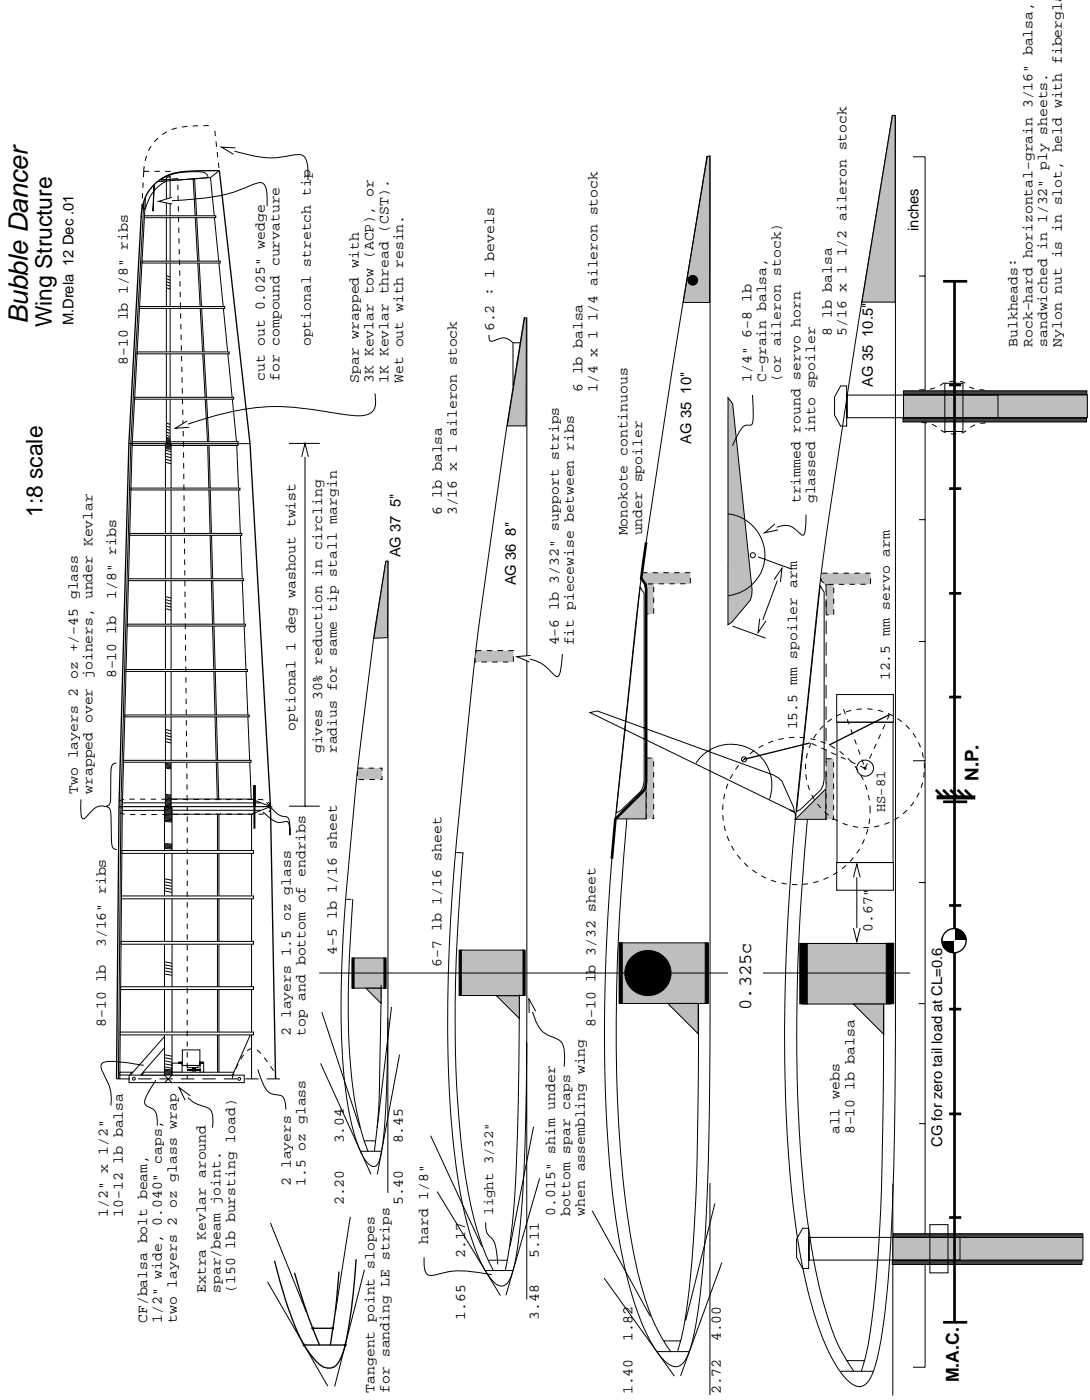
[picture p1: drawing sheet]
<svg xmlns="http://www.w3.org/2000/svg" width="229mm" height="294mm" viewBox="0 0 229 294" stroke-linecap="round" stroke-linejoin="round" font-family="sans-serif">
<path d="M148.3 32.9l.6-.2-.1 30.8h-5.5z" fill-rule="evenodd" fill="#bebebe" stroke="#000" stroke-width=".21"/>
<path d="M34.5 226.5v-57.2h1.6v57.2" fill="none" stroke="#000" stroke-width=".21"/>
<path d="M27.1 225.7h24.1v1.6h-24.1z" fill-rule="evenodd" fill="#fff" stroke="#000" stroke-width=".21"/>
<g fill="none" stroke="#000" stroke-width=".21">
<path d="M34.9 38a8.7 8.7 0 0 0-4.5 6M34.9 37.3l.8-.3v56.1h-.8zM40.5 37.6l.3-.1 3 55.6h-.3zM43.6 37.3l-6.3 .5v-.3l-3.6 .3M43.7 37.3a1.51 1.51 0 0 0-1.8-1.2 12.8 12.8 0 0 0-8.1 1.6l-.1 .1M46 35.8l-1.9 1.5 5.5 55.7 3.2 76.3v57.2M30.2 42.3l-2.8 50.8-2 76.2-.6 57.2M30.5 41.4l-2.8 51.7-2 76.2-.6 57.2M27 93.1h25.4M34.7 93.1h1.2v76.2h-1.2zM34.5 217.6l-7.1 8.1"/>
<circle cx="28.1" cy="226.4" r=".3"/>
<circle cx="50.2" cy="226.5" r=".3"/>
</g>
<path d="M58.7 226.5h-35.7" fill="none" stroke="#000" stroke-width=".21" stroke-dasharray="2.8 1.7" stroke-linecap="butt"/>
<path d="M29.6 45.4l-2.6 47.7-2 76.2-.6 57.2M29.6 45.5a9.3 9.3 0 0 1 9.4-9.5l7-.2 6.4 57.3 4.3 76.2 1.1 57.2M56.8 169.3h-31.8" fill="none" stroke="#000" stroke-width=".28"/>
<g fill="#fff" stroke="#000" stroke-width=".21">
<path d="M25.7 169.3h8.8v.8h-8.9z" fill-rule="evenodd"/>
<path d="M25.7 168.5h9v.8h-9z" fill-rule="evenodd"/>
</g>
<path d="M43.5 93.1h.3l2.1 76.2h-.3z" fill="none" stroke="#000" stroke-width=".21"/>
<path d="M25.1 225.1h2.6l-.5 .6h-2.1z" fill-rule="evenodd" fill="#fff" stroke="#000" stroke-width=".21"/>
<path d="M45.6 169.3h.3v55.8h-.3z" fill="none" stroke="#000" stroke-width=".21"/>
<g fill="#fff" stroke="#000" stroke-width=".21">
<path d="M25.6 178.5h27.6v.6h-27.6z" fill-rule="evenodd"/>
<path d="M25.5 188.1h27.7v.6h-27.7z" fill-rule="evenodd"/>
<path d="M25.4 197.6h27.8v.6h-27.8z" fill-rule="evenodd"/>
<path d="M25.3 207.1h27.9v.6h-27.9z" fill-rule="evenodd"/>
<path d="M25.2 216.6h28v.6h-28z" fill-rule="evenodd"/>
<path d="M35.9 93.1h14v.4h-14z" fill-rule="evenodd"/>
<path d="M35.7 92.7h14.2v.4h-14.2z" fill-rule="evenodd"/>
<path d="M30.3 45.3h15v.4h-15z" fill-rule="evenodd"/>
<path d="M29.8 54.8h16.4v.4h-16.4z" fill-rule="evenodd"/>
<path d="M29.3 64.3h17.8v.4h-17.8z" fill-rule="evenodd"/>
<path d="M28.8 73.9h19.3v.4h-19.4z" fill-rule="evenodd"/>
<path d="M28.3 83.4h20.7v.4h-20.8z" fill-rule="evenodd"/>
<path d="M27.7 92.7h7.2v.4h-7.2z" fill-rule="evenodd"/>
<path d="M27.7 93.1h7v.4h-7z" fill-rule="evenodd"/>
<path d="M27.5 102.5h22.8v.3h-22.8z" fill-rule="evenodd"/>
<path d="M27.2 112h23.5v.4h-23.5z" fill-rule="evenodd"/>
<path d="M27 121.5h24.1v.4h-24.2z" fill-rule="evenodd"/>
<path d="M26.7 131h24.8v.4h-24.8z" fill-rule="evenodd"/>
<path d="M26.4 140.5h25.5v.4h-25.5z" fill-rule="evenodd"/>
<path d="M26.2 150.1h26.1v.4h-26.1z" fill-rule="evenodd"/>
<path d="M25.9 159.6h26.8v.4h-26.8z" fill-rule="evenodd"/>
</g>
<path d="M37.3 37.5l-3.9 .3" fill="none" stroke="#000" stroke-width=".21" stroke-dasharray="1.1 1.1 1.1 1.1" stroke-linecap="butt"/>
<path d="M44.1 37.3l-11 .8" fill="none" stroke="#000" stroke-width=".21"/>
<g fill="#fff" stroke="#000" stroke-width=".21">
<path d="M36.1 169.3h20.6l-3.9 1.6h-16.7z" fill-rule="evenodd"/>
<path d="M35.9 167.7h16.9l3.9 1.6h-20.8z" fill-rule="evenodd"/>
</g>
<path d="M35.9 168.5h18.8M36.1 170.1h18.7M52.5 217.2l-3.7 8.5" fill="none" stroke="#000" stroke-width=".21"/>
<path d="M30.1 36h6.8M30.1 36a9.3 9.3 0 0 1 9.4-9.5l5.4-.1M45.9 35.3l-1-8.9M29.7 43.9l.4-7.9M39.3 226.5v-57.2l-.8-76.2-1.2-55.5" fill="none" stroke="#000" stroke-width=".21" stroke-dasharray="1.1 1.1 1.1 1.1" stroke-linecap="butt"/>
<g fill="#bebebe" stroke="#000" stroke-width=".21">
<path d="M73.9 201.1h7v6.3h-7z" fill-rule="evenodd"/>
<path d="M96.7 199.4h13.2v9.6h-13.2z" fill-rule="evenodd"/>
<path d="M130 197.9h18.4v12.7h-18.4z" fill-rule="evenodd"/>
</g>
<path d="M135.5 159.1h1.6v12.7h-1.6z" fill-rule="evenodd" fill="#bebebe" stroke="#000" stroke-width=".21" stroke-dasharray="1.1 1.1 1.1 1.1" stroke-linecap="butt"/>
<path d="M148.3 32.7l-7.2 44.2-6.3 42.3-1.5 11.9-4.5 44-.8 10-.7 10.8-.4 9.9-.1 10 .1 9 .3 9 .5 8.9 .8 8.3a100.9 100.9 0 0 0 6.6 28 17 17 0 0 0 5.4 7.5 2.18 2.18 0 0 0 3.3-1.1 32.9 32.9 0 0 0 2.7-10.9l.9-8.9 .7-10 .5-12.5 .2-15.3 .1-195.1M109.9 66.6l-3.9 24.9-5.6 40.3-1.6 14.2-3.4 34.8-1.2 17.9-.3 17.1 .4 14.6 .5 6.5 .7 6.3a73 73 0 0 0 5.6 22.2 9.3 9.3 0 0 0 3.5 4.5 1.96 1.96 0 0 0 2.4-1.6 55.4 55.4 0 0 0 2.4-14.5l.7-13.9 .4-19.6v-153.7M80.9 117.8l-2.4 15.2-3.2 25.4-2.9 31.8-.7 11.9-.2 10.5 .3 9.1 .7 7.6a39.1 39.1 0 0 0 4 14l.7 .9a1.26 1.26 0 0 0 1.4 .6 1.26 1.26 0 0 0 .9-1.2 80.8 80.8 0 0 0 1.6-16.5l.3-17.7v-91.6M95.7 178.9l1.5 .1M72.6 188.8h1.1M81.3 213.8v36.6M110.5 218.8v54M148.9 248.3v44.5" fill="none" stroke="#000" stroke-width=".21"/>
<g fill="#bebebe" stroke="#000" stroke-width=".21" stroke-dasharray="1.1 1.1 1.1 1.1" stroke-linecap="butt">
<path d="M135.5 122.5h1.6v6.4h-1.6z" fill-rule="evenodd"/>
<path d="M99.9 136.6h7.8v2.4h-8.1z" fill-rule="evenodd"/>
<path d="M75.1 161.2h5v2.4h-5.3z" fill-rule="evenodd"/>
</g>
<g fill="none" stroke="#000" stroke-width=".21">
<path d="M97.1 179l-1.2 17.4-.4 13 .1 14.5 .8 12.3a94.3 94.3 0 0 0 5.5 27.3l1.6 3.2M74 188.7l-.8 13.5-.2 8.5a100.9 100.9 0 0 0 3.2 28.2l1 2.8M67.5 212.5l8 24.2M79.9 206.7l-.4 24.1-.3 4.5-.7 6.4M82.1 211.4l-3 25.4M108.9 208.8l-.2 22.2-.6 16.7-.8 10.5-1.3 8.5M67.2 223.2l10.6 23.3M76.4 239.5h2.3M83.8 221.4l-4.7 25.1M90.3 238.4l10.8 23.2M111.9 236.5l-4.9 25.1M56.7 256.7l7.6 18.8"/>
<path d="M73.5 255.4l-3.1 20M75.6 241.7h4.4M91.7 250.1l13.3 21.9M113.2 247.3l-7.1 24.6M56.1 269l12.6 22M76.4 266.5l-6.2 24.5M101.7 266.7h5.8M102.4 264.5h4M126.7 268.3l14.7 20.6M151.4 265l-8.7 23.8M137.7 283.7h6.9"/>
</g>
<path d="M61.8 267.2l.4 1.6a106.4 106.4 0 0 0 4.8 13.5M65.6 278.8h4.2M71.1 266.9l-.7 7.8-1.1 7.6M74.7 264.3l-.2 3a95.2 95.2 0 0 1-2.5 16.6 5 5 0 0 1-2.3 3.2 3.3 3.3 0 0 1-3.5-1.5 26.3 26.3 0 0 1-5.3-9.7l-1.4-4.3-1.9-7M63.8 282.3h8.5" fill="none" stroke="#000" stroke-width=".28"/>
<g fill="#000" stroke="#000" stroke-width=".21">
<circle cx="65.6" cy="278.8" r=".2"/>
<circle cx="69.8" cy="278.8" r=".2"/>
<circle cx="63.8" cy="282.3" r=".2"/>
<circle cx="72.4" cy="282.3" r=".2"/>
</g>
<path d="M140.1 210.6h6.3v6.4z" fill="#bebebe" stroke="#000" stroke-width=".21"/>
<path d="M110.9 209.7l.2 .6a16.1 16.1 0 0 0 2.5 6.1 7.9 7.9 0 0 0 3.1 1.6 3 3 0 0 1 1.7 3.1l-.1 2.8" fill="none" stroke="#000" stroke-width=".21"/>
<path d="M110.9 209.7l1.4 2.5-1.3 .4z" fill="#fff"/>
<path d="M112.3 212.2l-1.4-2.5 .1 2.9" fill="none" stroke="#000" stroke-width=".21"/>
<g fill="#bebebe" stroke="#000" stroke-width=".21">
<path d="M76.8 207.4h3.1v3.2z"/>
<path d="M104.1 209h4.8v4.8z"/>
<path d="M168.3 198h18.5v12.8h-18.5z" fill-rule="evenodd"/>
</g>
<path d="M173.3 159.3h1.5v12.7h-1.5z" fill-rule="evenodd" fill="#bebebe" stroke="#000" stroke-width=".21" stroke-dasharray="1.1 1.1 1.1 1.1" stroke-linecap="butt"/>
<path d="M191.5 32.9h2.5v254.1h-2.5M192.7 57.9h1.3M192.7 83.5h1.3M192.7 109.1h1.3M192.7 134.7h1.3M191.5 159.7h2.5M192.7 185.3h1.3M192.7 235.9h1.3M187.2 248.5v44.4M192.7 261.4h1.3" fill="none" stroke="#000" stroke-width=".21"/>
<g fill="#404040" stroke="#000" stroke-width=".21">
<path d="M189.4 87.8h38.5v.8h-38.5z" fill-rule="evenodd"/>
<path d="M189.5 82h38.4v.8h-38.4z" fill-rule="evenodd"/>
</g>
<path d="M189.5 82.9h38.6v4.7h-38.6z" fill-rule="evenodd" fill="#bebebe" stroke="#000" stroke-width=".21"/>
<g fill="#404040" stroke="#000" stroke-width=".21">
<path d="M187.1 264.6h39.8v.8h-39.8z" fill-rule="evenodd"/>
<path d="M187.3 259h39.8v.8h-39.8z" fill-rule="evenodd"/>
</g>
<path d="M187.3 259.8h39.8v4.7h-39.8z" fill-rule="evenodd" fill="#bebebe" stroke="#000" stroke-width=".21"/>
<path d="M176.3 81h1.3v8.4h-1.3l-1.3-2.3v-3.8zM177.7 82.9h31.6v4.8h-31.6zM198.2 80.4h3.7v10.2h-3.7zM168.3 257.8h1.3v8.5h-1.3l-1.2-2.3v-3.9zM169.7 259.7h31.6v4.8h-31.6zM195 257.1h3.8v10.1h-3.8z" fill="none" stroke="#000" stroke-width=".21"/>
<path d="M192.8 81.8a8.1 8.1 0 0 0 5.6-1.6l1.5-.2a3.1 3.1 0 0 1 3 .9 5.8 5.8 0 0 0 3.6 1M193.3 88.7a5.5 5.5 0 0 1 4.3 1.8 5.3 5.3 0 0 0 5.2-.2 6.1 6.1 0 0 1 4.5-1.5" fill="none" stroke="#000" stroke-width=".21" stroke-dasharray="1.1 1.1 1.1 1.1" stroke-linecap="butt"/>
<path d="M173.3 122.7h1.6v6.4h-1.6z" fill-rule="evenodd" fill="#bebebe" stroke="#000" stroke-width=".21" stroke-dasharray="1.1 1.1 1.1 1.1" stroke-linecap="butt"/>
<path d="M176.3 287.8h6.8" fill="none" stroke="#000" stroke-width=".21"/>
<path d="M179 210.8h6.3v6.3z" fill="#bebebe" stroke="#000" stroke-width=".21"/>
<g fill="none" stroke="#000" stroke-width=".56">
<path d="M197.8 59h5.1M200.2 58.8v218.5M199.1 80.8h2.5M199.1 102.6h2.5M199.1 124.6h2.5M199.1 146.3h2.5M196.3 165.8l1.5 1.5M197.8 165.8l1.5 1.5M197.8 168.3h5.1M199.3 165.8l1.5 1.5M200.8 165.8l1.6 1.5M202.4 165.8l1.5 1.5"/>
<path d="M199.1 190.1h2.5M199.1 211.8h2.5M199.1 233.8h2.5M199.1 255.6h2.5M197.8 277.6h5.1"/>
</g>
<path d="M196.4 167.4h8.2" fill="none" stroke="#000" stroke-width=".84" stroke-linecap="butt"/>
<circle cx="200.1" cy="197.4" r="2.53" fill="#000" stroke="#000" stroke-width=".28"/>
<g fill="#fff">
<path d="M200.1 197.4h2.5v2.6h-2.5z" fill-rule="evenodd"/>
<path d="M197.6 194.9h2.5v2.5h-2.5z" fill-rule="evenodd"/>
</g>
<circle cx="200.1" cy="197.4" r="2.53" fill="none" stroke="#000" stroke-width=".28"/>
<path d="M187.1 24.2l-7.5 46.4-6.7 44.6-1.6 13.2-4.9 47.9-.8 11.4-.7 11.3-.3 10.4v10.4l.1 10.4 .5 9.4 .8 10 1 8.2a93.9 93.9 0 0 0 6.8 26 16 16 0 0 0 5.2 6.9 2.41 2.41 0 0 0 3.5-1.4 39.7 39.7 0 0 0 2.9-12l.9-9 .7-11 .5-13.1 .2-16.1 .1-203.9M60.6 93.1h6.5M64 93.1v76.1M60.6 169.2h6.5M67 204.2h123.9" fill="none" stroke="#000" stroke-width=".21"/>
<path d="M64 93.1l.7 2.8h-1.4z" fill="#fff"/>
<g fill="none" stroke="#000" stroke-width=".21">
<path d="M34.9 59.1l.8 .4M34.9 59.8l.8 .3M34.9 58.5l.8 .3M34.9 57.9l.8 .3M34.9 60.4l.8 .3M34.7 95.8l1.2 .3M34.7 96.4l1.2 .3M34.7 97l1.2 .4M34.7 93.7l1.2 .1M34.7 93.9l1.2 .2M34.7 94.2l1.2 .1M34.7 95.1l1.2 .3"/>
<path d="M34.7 94.5l1.2 .3M34.7 93.4l1.2 .2M34.7 93.2l1.2 .1M34.9 90l.8 .4M34.9 90.7l.8 .3M34.9 91.3l.8 .3M34.9 89.4l.8 .3M34.9 88.8l.8 .3M34.9 92.3l.8 .2M34.9 92.6l.8 .1M34.9 92.9l.8 .1M34.9 92.1l.8 .1"/>
<path d="M34.9 91.8l.8 .2M63.3 95.9l.7-2.8 .7 2.8M34.7 126.5l1.2 .3M34.7 127.1l1.2 .3M34.7 127.8l1.2 .3M34.7 125.9l1.2 .3M34.7 125.2l1.2 .3M34.7 154.4l1.2 .3M34.7 155l1.2 .3M34.7 155.7l1.2 .3M34.7 153.8l1.2 .3M34.7 153.1l1.2 .3"/>
<path d="M34.5 170.6l1.6 .2M34.5 170.9l1.6 .1M34.5 171.2l1.6 .1M34.5 171.4l1.6 .1M34.5 171.7l1.6 .1M34.5 169.4l1.6 .1M34.5 169.6l1.6 .1M34.5 169.9l1.6 .1M34.5 170.1l1.6 .2M34.5 170.4l1.6 .1M34.5 171.9l1.6 .1M34.5 172.2l1.6 .1"/>
<path d="M34.5 172.4l1.6 .1M34.7 168.5l1.2 .2M34.7 168.8l1.2 .1M34.7 169l1.2 .2M34.7 167.3l1.2 .1M34.7 167.5l1.2 .1M34.7 167.8l1.2 .1M34.7 168.3l1.2 .1M34.7 168l1.2 .1M34.7 167l1.2 .1M34.7 166.8l1.2 .1M131.5 171.4l-1.5 19-.6 14.9-.1 17.2 .5 14.3a163.4 163.4 0 0 0 5.1 34.4 37.9 37.9 0 0 0 5.8 12.5"/>
<path d="M169.5 169.8l-1.5 20-.7 15.5-.2 17.7 .6 15.5a174.7 174.7 0 0 0 5.1 35.4 38.8 38.8 0 0 0 6.3 13.9M34.5 184.4l1.6 .4M34.5 185.1l1.6 .3M34.5 185.7l1.6 .3M34.5 186.4l1.6 .3M34.5 187l1.6 .3M34.5 201.9l1.6 .3M34.5 202.5l1.6 .3M34.5 203.1l1.6 .4M34.5 203.8l1.6 .3M34.5 204.4l1.6 .3M146.5 210.7l-.1 17.4-.3 18.7-.6 12.2-.7 8.8a72.9 72.9 0 0 1-2.7 15.9"/>
<path d="M185.3 211l-.1 19.4-.3 19.4-.7 12.8-.9 10.8a64.3 64.3 0 0 1-2.7 14.4M34.5 221.4l1.6 .3M34.5 222l1.6 .3M34.5 222.7l1.6 .3M34.5 223.3l1.6 .3M34.5 223.9l1.6 .3M34.5 224.4l1.6 .2M34.5 224.7l1.6 .1M34.5 224.9l1.6 .2M34.5 225.2l1.6 .1M34.5 225.5l1.6 .1M34.5 225.7l1.6 1.6"/>
<path d="M36.1 225.7l-1.6 1.6M124.2 254.2l12.2 22.1M149.9 252.6l-6.1 24.6M139.2 281.5h3.5M177.6 285.6h3.7"/>
</g>
<g fill="#000" stroke="#000" stroke-width=".21">
<path d="M96.3 199.4h.4v9.6h-.4z" fill-rule="evenodd"/>
<path d="M109.7 199.4h.4v9.6h-.4z" fill-rule="evenodd"/>
<path d="M129.8 197.9h.7v12.7h-.7z" fill-rule="evenodd"/>
<path d="M147.9 197.9h.7v12.7h-.7z" fill-rule="evenodd"/>
<path d="M167.7 198h1.6v12.7h-1.6z" fill-rule="evenodd"/>
<path d="M185.9 198h1.5v12.7h-1.5z" fill-rule="evenodd"/>
<path d="M73.8 201.1h.5v6.3h-.5z" fill-rule="evenodd"/>
<path d="M80.5 201.1h.5v6.3h-.5z" fill-rule="evenodd"/>
</g>
<path d="M152.7 193.9h7.3v21h-7.3z" fill-rule="evenodd" fill="#fff"/>
<path d="M53.2 164.9h.4v4.4h-.4zM53.3 164.9h.2v8.9h-.2zM55.2 170.4v.1a8.6 8.6 0 0 0 3 2.1h1a.9 .9 0 0 1 1.5 .7l.1 2M55.9 168.4l.1 .2a8.4 8.4 0 0 0 3.2 2.7l.4 .1a1.03 1.03 0 0 1 1.1 1.2l.1 2.7M32.7 226.7l-.2 .4a11.9 11.9 0 0 0-2.2 4.3 1.5 1.5 0 0 0 1.2 1.1 2.82 2.82 0 0 1 1.5 3.1v.7M54.1 224.5v.1a13.3 13.3 0 0 0 2.2 4.6 4.3 4.3 0 0 0 2.4 .7 2.36 2.36 0 0 1 1.2 2.4l.1 .6" fill="none" stroke="#000" stroke-width=".21"/>
<path d="M25 168.3a1.53 1.53 0 0 1 1.5-.5h26.4a6 6 0 0 1 3.3 .5 .53 .53 0 0 1 .4 .7 .53 .53 0 0 1-.8 .2l-.7 .1M25.2 170.5a1.53 1.53 0 0 0 1.4 .4h26.4a6 6 0 0 0 3.4-.4 .53 .53 0 0 0 .3-.7 .53 .53 0 0 0-.7-.3h-.7" fill="none" stroke="#000" stroke-width=".21" stroke-dasharray="1.1 1.1 1.1 1.1" stroke-linecap="butt"/>
<g fill="#000" stroke="#000" stroke-width=".21">
<circle cx="145.3" cy="58.8" r="1.02"/>
<circle cx="135.9" cy="204.2" r="4.8"/>
</g>
<path d="M172.2 121.8l1 1v41.6" fill="none" stroke="#000" stroke-width=".21" stroke-dasharray="2.8 1.7" stroke-linecap="butt"/>
<path d="M172.4 120.3h10.2v2.3l-9.5 .1-.9-.8z" fill-rule="evenodd" fill="#bebebe" stroke="#000" stroke-width=".21" stroke-dasharray="1.1 1.1 1.1 1.1" stroke-linecap="butt"/>
<path d="M134.5 121.4l1 1.2v41.6" fill="none" stroke="#000" stroke-width=".21" stroke-dasharray="2.8 1.7" stroke-linecap="butt"/>
<path d="M134.6 120.2h10.2v2.3l-9.3 .1-1-1.2z" fill-rule="evenodd" fill="#bebebe" stroke="#000" stroke-width=".21" stroke-dasharray="1.1 1.1 1.1 1.1" stroke-linecap="butt"/>
<path d="M134.2 123.2l.9 1.4v39.3l-.2 1.2-.4 .9-4.3 4.2-1 .4zM172 122.9l.8 1.4v39.3l-.2 1.2-.4 .9-4.3 4.2-.9 .4zM123.7 149.6l1.6-.4 36.9 13.5 1.1 .6 .7 .7 2.4 5.4 .2 1z" fill="none" stroke="#000" stroke-width=".21"/>
<path d="M165.7 170a1.45 1.45 0 0 1 1.1 2.1" fill="none" stroke="#000" stroke-width=".28"/>
<g fill="#bebebe" stroke="#000" stroke-width=".21">
<path d="M173.2 165.6v6.4h-6.4z"/>
<path d="M129.1 171.9l6.4-6.4v6.4z"/>
<path d="M152.7 83.5l1 1.2 4 39.2v1.2l-.4 .9-3.8 4.6-.8 .5z" fill-rule="evenodd"/>
</g>
<path d="M135.5 113.8l-1 7.6 .8 1.1 .2 1.1v40.3l-.1 1.4-.6 .8-5.7 5.8-.8 8.4" fill="none" stroke="#000" stroke-width=".56"/>
<path d="M117.9 137.3v.1a15.7 15.7 0 0 1-.7 4.4l-.2 .2a1.99 1.99 0 0 1-1.4-1 10.5 10.5 0 0 0-7.2-3.2" fill="none" stroke="#000" stroke-width=".21"/>
<path d="M108.4 137.8l2.9-.2-.2 1.4z" fill="#fff"/>
<g fill="none" stroke="#000" stroke-width=".21">
<path d="M111.3 137.6l-2.9 .2 2.7 1.2M34.5 177.1l1.6 .1M34.5 177.3l1.6 .1M34.5 177.6l1.6 .1M34.5 177.8l1.6 .1M34.5 178.1l1.6 .1M34.7 160.7l1.2 .2M34.7 161l1.2 .1M34.7 161.3l1.2 .1M34.7 160.5l1.2 .1M34.7 160.2l1.2 .2M192.7 210.7h1.3"/>
<path d="M30.1 223.6l-.9-.1a26.3 26.3 0 0 0-7.1-.6 .98 .98 0 0 0-.9 1.4 21.1 21.1 0 0 1 2.1 5.2v2.6M34.4 220l-4.9 5.7"/>
</g>
<g fill="#bebebe" stroke="#000" stroke-width=".21">
<path d="M80.9 117.8h.5l-.1 16-2.9 .2z" fill-rule="evenodd"/>
<path d="M110 66.6l.4 .2-.1 22.6h-3.9z" fill-rule="evenodd"/>
<path d="M187.2 24.2h.5v39.2h-6.9z" fill-rule="evenodd"/>
</g>
<path d="M102.6 70.3v.3a.71 .71 0 0 0 .1 .8 .71 .71 0 0 0 .7 .2l.5-.2a2.74 2.74 0 0 1 3.7 .5M109.1 72h-1.5v9.1M17 167.8l-.1 2.2a2.68 2.68 0 0 0 .5 1.9 2.6 2.6 0 0 0 1.4-1.2 2.84 2.84 0 0 1 3.3-1.4M24.4 160.1a1.2 1.2 0 0 0-1.1 1.6l-.1 2.7a15 15 0 0 1-.2 4.5l-.8 .4 .8 .4a24.4 24.4 0 0 1 .4 6.4v.7a1.19 1.19 0 0 0 1.1 1.5M37.6 228.3a9.2 9.2 0 0 0 5.7 4.1 2.34 2.34 0 0 1 1.4 2.6l-.1 1.7" fill="none" stroke="#000" stroke-width=".21"/>
<path d="M37.6 228.3l2.3 1.7-1.1 .9z" fill="#fff"/>
<path d="M32.3 38.8l-.2 5.5 .3-5.5M78.6 82.6a8.1 8.1 0 0 1-.1 3.3 3.1 3.1 0 0 1-3 1.4l-4.3-.4a59.6 59.6 0 0 0-18.5-1.2 95.1 95.1 0 0 0-15.9 4.2M39.9 230l-2.3-1.7 1.2 2.6M101.9 256.6a3.4 3.4 0 0 0 1.2 3.3 9.2 9.2 0 0 1 1.3 5.2v.3M88.9 263.9a7.3 7.3 0 0 0 .6 3.5 1.75 1.75 0 0 0 1.8 .2 22.4 22.4 0 0 1 11.8 0" fill="none" stroke="#000" stroke-width=".21"/>
<path d="M36.8 89.9l2.4-1.5 .5 1.3z" fill="#fff"/>
<path d="M46.5 30.9l1.8 .6a23.3 23.3 0 0 0 14 .9 1.74 1.74 0 0 1 2.1 1.7l.2 1.3v2.4M39.2 88.4l-2.4 1.5 2.9-.2" fill="none" stroke="#000" stroke-width=".21"/>
<path d="M46.5 30.9l2.9 .1-.4 1.4z" fill="#fff"/>
<path d="M49.4 31l-2.9-.1 2.5 1.5M33.3 42.3a89.6 89.6 0 0 0 14.3-1.6l2.4-.7 2.6-1.1a4.1 4.1 0 0 1 2.3-.5 2.04 2.04 0 0 1 1 1.8l.1 3.1" fill="none" stroke="#000" stroke-width=".21"/>
<path d="M33.3 42.3l2.7-.9 .1 1.4z" fill="#fff"/>
<g fill="none" stroke="#000" stroke-width=".21">
<path d="M36 41.4l-2.7 .9 2.8 .5M152.7 107.9a8.6 8.6 0 0 1 7.7 8.6 8.6 8.6 0 0 1-7.7 8.6M158.9 116.9l7 2.5M164 119.3l-5 13.4M153.6 131.4l7 2.5M175.5 145.8h11.9v5.8h-11.9zM175.5 151.6h11.8v29.5h-11.8zM146 160.2a8.6 8.6 0 0 1 11.1-3.1 8.6 8.6 0 0 1 4.3 10.7M175.5 181h11.9v5.9h-11.9z"/>
<circle cx="157.9" cy="116.6" r=".53"/>
<circle cx="156" cy="159.4" r=".53"/>
<circle cx="181.4" cy="161.2" r="1.72"/>
</g>
<path d="M176.9 148.9l4.5 12.4M181.4 161.3l-12.2-5.7M181.4 161.3l5.6-12.2M182.5 170.2a15.5 15.5 0 0 0-22.8-13.6 15.5 15.5 0 0 0-1.3 26.5 15.5 15.5 0 0 0 24-11.3l.1-1.6M193.9 161.3a12.5 12.5 0 0 0-18.3-11.1 12.5 12.5 0 0 0-1.3 21.3 12.5 12.5 0 0 0 19.5-8.8l.1-1.4" fill="none" stroke="#000" stroke-width=".21" stroke-dasharray="1.1 1.1 1.1 1.1" stroke-linecap="butt"/>
<g fill="none" stroke="#000" stroke-width=".28">
<path d="M169.8 156l-13.7 3.4M186.5 150l-12.6 6.4"/>
<circle cx="181.4" cy="161.3" r=".18"/>
</g>
<path d="M159.3 129.9l1.3 .5-1.6 2.3z" fill="#fff"/>
<path d="M159.3 129.9l-.3 2.8 1.6-2.3" fill="none" stroke="#000" stroke-width=".21"/>
<path d="M164 119.3l-.3 2.8-1.3-.4z" fill="#fff"/>
<path d="M162.4 121.7l1.6-2.4-.3 2.8M36.1 223.2h2.1v1.9h-2.1zM37.5 222.9h.7v.3h-.7zM38.2 220.4h3.7v3.2h-3.7zM39.3 223.6h2.2v.5h-2.2zM39.3 224.5h2.7v.2h-2.7zM40.4 224.2h.6v.6h-.6zM40.4 224.1l.6 .1zM41.9 222.9h.8v.3h-.8zM41.9 223.2h.8v1.9h-.8z" fill="none" stroke="#000" stroke-width=".21"/>
<path d="M48.7 226.5a13.8 13.8 0 0 1 3.2-6 1.75 1.75 0 0 1 2.6 .4l1.6 2a5.9 5.9 0 0 1 1.7 3.5" fill="none" stroke="#000" stroke-width=".21" stroke-dasharray="1.1 1.1 1.1 1.1" stroke-linecap="butt"/>
<g fill="#fff" stroke="#000" stroke-width=".21">
<path d="M36.1 225.1h12.9l-.2 .6h-12.7z" fill-rule="evenodd"/>
<path d="M30.2 225h4.3v.7h-4.8z" fill-rule="evenodd"/>
</g>
<path d="M157.8 82.9l.1 1.3a12.8 12.8 0 0 1-.3 4.9l-.5 .2a1.58 1.58 0 0 0-1.8 1l-1.7 3.3M169.1 108.1l-.1 2.3a2.81 2.81 0 0 1-.6 1.9l-.9-.5a3.6 3.6 0 0 0-4.6-1.1l-2.6 1.2" fill="none" stroke="#000" stroke-width=".21"/>
<path d="M160.3 111.9l2.2-1.9 .7 1.2z" fill="#fff"/>
<path d="M162.5 110l-2.2 1.9 2.9-.7M179.7 181.4v16.2" fill="none" stroke="#000" stroke-width=".21"/>
<path d="M179 194.8h1.4l-.7 2.8z" fill="#fff"/>
<path d="M179 194.8l.7 2.8 .7-2.8" fill="none" stroke="#000" stroke-width=".21"/>
<path d="M179.7 181.4l.7 2.8h-1.4z" fill="#fff"/>
<path d="M179 184.2l.7-2.8 .7 2.8" fill="none" stroke="#000" stroke-width=".21"/>
<text font-size="5.6" x="5.8" y="68" transform="rotate(-90 5.8 68)">Bubble Dancer</text>
<g font-size="4.8">
<text x="10.9" y="68.7" transform="rotate(-90 10.9 68.7)">Wing Structure</text>
<text x="8.9" y="108.5" transform="rotate(-90 8.9 108.5)">1:8 scale</text>
</g>
<g font-size="3.9">
<text x="205.2" y="163.9" transform="rotate(-90 205.2 163.9)">N.P.</text>
<text x="157.5" y="212" transform="rotate(-90 157.5 212)">0.325c</text>
</g>
<text font-size="3.7" x="201.1" y="290.1" transform="rotate(-90 201.1 290.1)">M.A.C.</text>
<g font-size="3.1">
<text x="192.7" y="48.5" transform="rotate(-90 192.7 48.5)">inches</text>
<text x="15.4" y="68.3" transform="rotate(-90 15.4 68.3)">M.Drela 12 Dec .01</text>
<text x="103.7" y="69.5" transform="rotate(-90 103.7 69.5)">6.2 : 1 bevels</text>
<text x="174.5" y="70.5" transform="rotate(-90 174.5 70.5)">8 lb balsa</text>
<text x="177.5" y="70.5" transform="rotate(-90 177.5 70.5)">5/16 x 1 1/2 aileron stock</text>
<text x="26.8" y="76.5" transform="rotate(-90 26.8 76.5)">8−10 lb 1/8&quot; ribs</text>
<text x="65.2" y="72.7" transform="rotate(-90 65.2 72.7)">optional stretch tip</text>
<text x="213.4" y="72.8" transform="rotate(-90 213.4 72.8)">Bulkheads:</text>
<text x="216.5" y="72.8" transform="rotate(-90 216.5 72.8)">Rock−hard horizontal−grain 3/16&quot; balsa,</text>
<text x="219.6" y="72.8" transform="rotate(-90 219.6 72.8)">sandwiched in 1/32&quot; ply sheets.</text>
<text x="222.7" y="72.8" transform="rotate(-90 222.7 72.8)">Nylon nut is in slot, held with fibergla</text>
<text x="55.5" y="80" transform="rotate(-90 55.5 80)">cut out 0.025&quot; wedge</text>
<text x="58.6" y="80" transform="rotate(-90 58.6 80)">for compound curvature</text>
<text x="75.3" y="80.3" transform="rotate(-90 75.3 80.3)">Spar wrapped with</text>
<text x="78.4" y="80.3" transform="rotate(-90 78.4 80.3)">3K Kevlar tow (ACP), or</text>
<text x="81.5" y="80.3" transform="rotate(-90 81.5 80.3)">1K Kevlar thread (CST).</text>
<text x="84.5" y="80.3" transform="rotate(-90 84.5 80.3)">Wet out with resin.</text>
<text x="122.2" y="82.3" transform="rotate(-90 122.2 82.3)">6 lb balsa</text>
<text x="125.3" y="82.3" transform="rotate(-90 125.3 82.3)">1/4 x 1 1/4 aileron stock</text>
<text x="157.6" y="80.1" transform="rotate(-90 157.6 80.1)">1/4&quot; 6−8 lb</text>
<text x="160.7" y="80.1" transform="rotate(-90 160.7 80.1)">C−grain balsa,</text>
<text x="163.8" y="80.1" transform="rotate(-90 163.8 80.1)">(or aileron stock)</text>
<text x="183.1" y="81.2" transform="rotate(-90 183.1 81.2)">AG 35 10.5&quot;</text>
<text x="145" y="93.1" transform="rotate(-90 145 93.1)">AG 35 10&quot;</text>
<text x="167.9" y="105.6" transform="rotate(-90 167.9 105.6)">trimmed round servo horn</text>
<text x="171" y="105.6" transform="rotate(-90 171 105.6)">glassed into spoiler</text>
<text x="92.7" y="108.2" transform="rotate(-90 92.7 108.2)">6 lb balsa</text>
<text x="95.8" y="108.2" transform="rotate(-90 95.8 108.2)">3/16 x 1 aileron stock</text>
<text x="131.6" y="112.4" transform="rotate(-90 131.6 112.4)">Monokote continuous</text>
<text x="134.7" y="112.4" transform="rotate(-90 134.7 112.4)">under spoiler</text>
<text x="84" y="117" transform="rotate(-90 84 117)">AG 37 5&quot;</text>
<text x="24.3" y="125.7" transform="rotate(-90 24.3 125.7)">1/8&quot; ribs</text>
<text x="108.2" y="122.9" transform="rotate(-90 108.2 122.9)">AG 36 8&quot;</text>
<text x="117.2" y="135.5" transform="rotate(-90 117.2 135.5)">4−6 lb 3/32&quot; support strips</text>
<text x="120.3" y="135.5" transform="rotate(-90 120.3 135.5)">fit piecewise between ribs</text>
<text x="24.3" y="142.4" transform="rotate(-90 24.3 142.4)">8−10 lb</text>
<text x="186.6" y="142.8" transform="rotate(-90 186.6 142.8)">12.5 mm servo arm</text>
<text x="61.9" y="153.3" transform="rotate(-90 61.9 153.3)">optional 1 deg washout twist</text>
<text x="167.2" y="153.1" transform="rotate(-90 167.2 153.1)">15.5 mm spoiler arm</text>
<text x="67.6" y="158.1" transform="rotate(-90 67.6 158.1)">gives 30% reduction in circling</text>
<text x="70.7" y="158.1" transform="rotate(-90 70.7 158.1)">radius for same tip stall margin</text>
<text x="16.3" y="166.6" transform="rotate(-90 16.3 166.6)">Two layers 2 oz +/−45 glass</text>
<text x="19.4" y="166.6" transform="rotate(-90 19.4 166.6)">wrapped over joiners, under Kevlar</text>
<text x="183" y="195.6" transform="rotate(-90 183 195.6)">0.67&quot;</text>
<text x="22.2" y="198.8" transform="rotate(-90 22.2 198.8)">3/16&quot; ribs</text>
<text x="70.7" y="200.4" transform="rotate(-90 70.7 200.4)">4−5 lb 1/16 sheet</text>
<text x="92.6" y="202.9" transform="rotate(-90 92.6 202.9)">6−7 lb 1/16 sheet</text>
<text x="22.2" y="215.5" transform="rotate(-90 22.2 215.5)">8−10 lb</text>
<text x="124.9" y="215.5" transform="rotate(-90 124.9 215.5)">8−10 lb 3/32 sheet</text>
<text x="61" y="217.5" transform="rotate(-90 61 217.5)">2 layers 1.5 oz glass</text>
<text x="64.1" y="217.5" transform="rotate(-90 64.1 217.5)">top and bottom of endribs</text>
<text x="72.1" y="240" transform="rotate(-90 72.1 240)">3.04</text>
<text x="84.5" y="240" transform="rotate(-90 84.5 240)">8.45</text>
<text x="176.1" y="238.1" transform="rotate(-90 176.1 238.1)">all webs</text>
<text x="179.2" y="238.1" transform="rotate(-90 179.2 238.1)">8−10 lb balsa</text>
<text x="197.6" y="240.7" transform="rotate(-90 197.6 240.7)">CG for zero tail load at CL=0.6</text>
<text x="61" y="248.9" transform="rotate(-90 61 248.9)">2 layers</text>
<text x="64.1" y="248.9" transform="rotate(-90 64.1 248.9)">1.5 oz glass</text>
<text x="22.6" y="255.4" transform="rotate(-90 22.6 255.4)">1/2&quot; x 1/2&quot;</text>
<text x="25.7" y="255.4" transform="rotate(-90 25.7 255.4)">10−12 lb balsa</text>
<text x="72.1" y="253" transform="rotate(-90 72.1 253)">2.20</text>
<text x="84.5" y="253" transform="rotate(-90 84.5 253)">5.40</text>
<text x="116.5" y="255.2" transform="rotate(-90 116.5 255.2)">0.015&quot; shim under</text>
<text x="119.5" y="255.2" transform="rotate(-90 119.5 255.2)">bottom spar caps</text>
<text x="122.6" y="255.2" transform="rotate(-90 122.6 255.2)">when assembling wing</text>
<text x="89.8" y="261.1" transform="rotate(-90 89.8 261.1)">hard 1/8&quot;</text>
<text x="97.6" y="264" transform="rotate(-90 97.6 264)">2.17</text>
<text x="113" y="264" transform="rotate(-90 113 264)">5.11</text>
<text x="43.2" y="271.4" transform="rotate(-90 43.2 271.4)">Extra Kevlar around</text>
<text x="46.2" y="271.4" transform="rotate(-90 46.2 271.4)">spar/beam joint.</text>
<text x="49.3" y="271.4" transform="rotate(-90 49.3 271.4)">(150 lb bursting load)</text>
<text x="30.9" y="277.7" transform="rotate(-90 30.9 277.7)">CF/balsa bolt beam,</text>
<text x="34" y="277.7" transform="rotate(-90 34 277.7)">1/2&quot; wide, 0.040&quot; caps,</text>
<text x="37.1" y="277.7" transform="rotate(-90 37.1 277.7)">two layers 2 oz glass wrap</text>
<text x="97.6" y="277" transform="rotate(-90 97.6 277)">1.65</text>
<text x="113" y="277" transform="rotate(-90 113 277)">3.48</text>
<text x="132.6" y="281.5" transform="rotate(-90 132.6 281.5)">1.82</text>
<text x="151.2" y="281.5" transform="rotate(-90 151.2 281.5)">4.00</text>
<text x="78.6" y="292.3" transform="rotate(-90 78.6 292.3)">Tangent point slopes</text>
<text x="81.7" y="292.3" transform="rotate(-90 81.7 292.3)">for sanding LE strips</text>
<text x="132.6" y="292.7" transform="rotate(-90 132.6 292.7)">1.40</text>
<text x="151.2" y="292.7" transform="rotate(-90 151.2 292.7)">2.72</text>
</g>
<g font-size="2.9">
<text x="185.7" y="170.5" transform="rotate(-90 185.7 170.5)">HS−81</text>
<text x="103.4" y="255" transform="rotate(-90 103.4 255)">light 3/32&quot;</text>
</g>
</svg>
